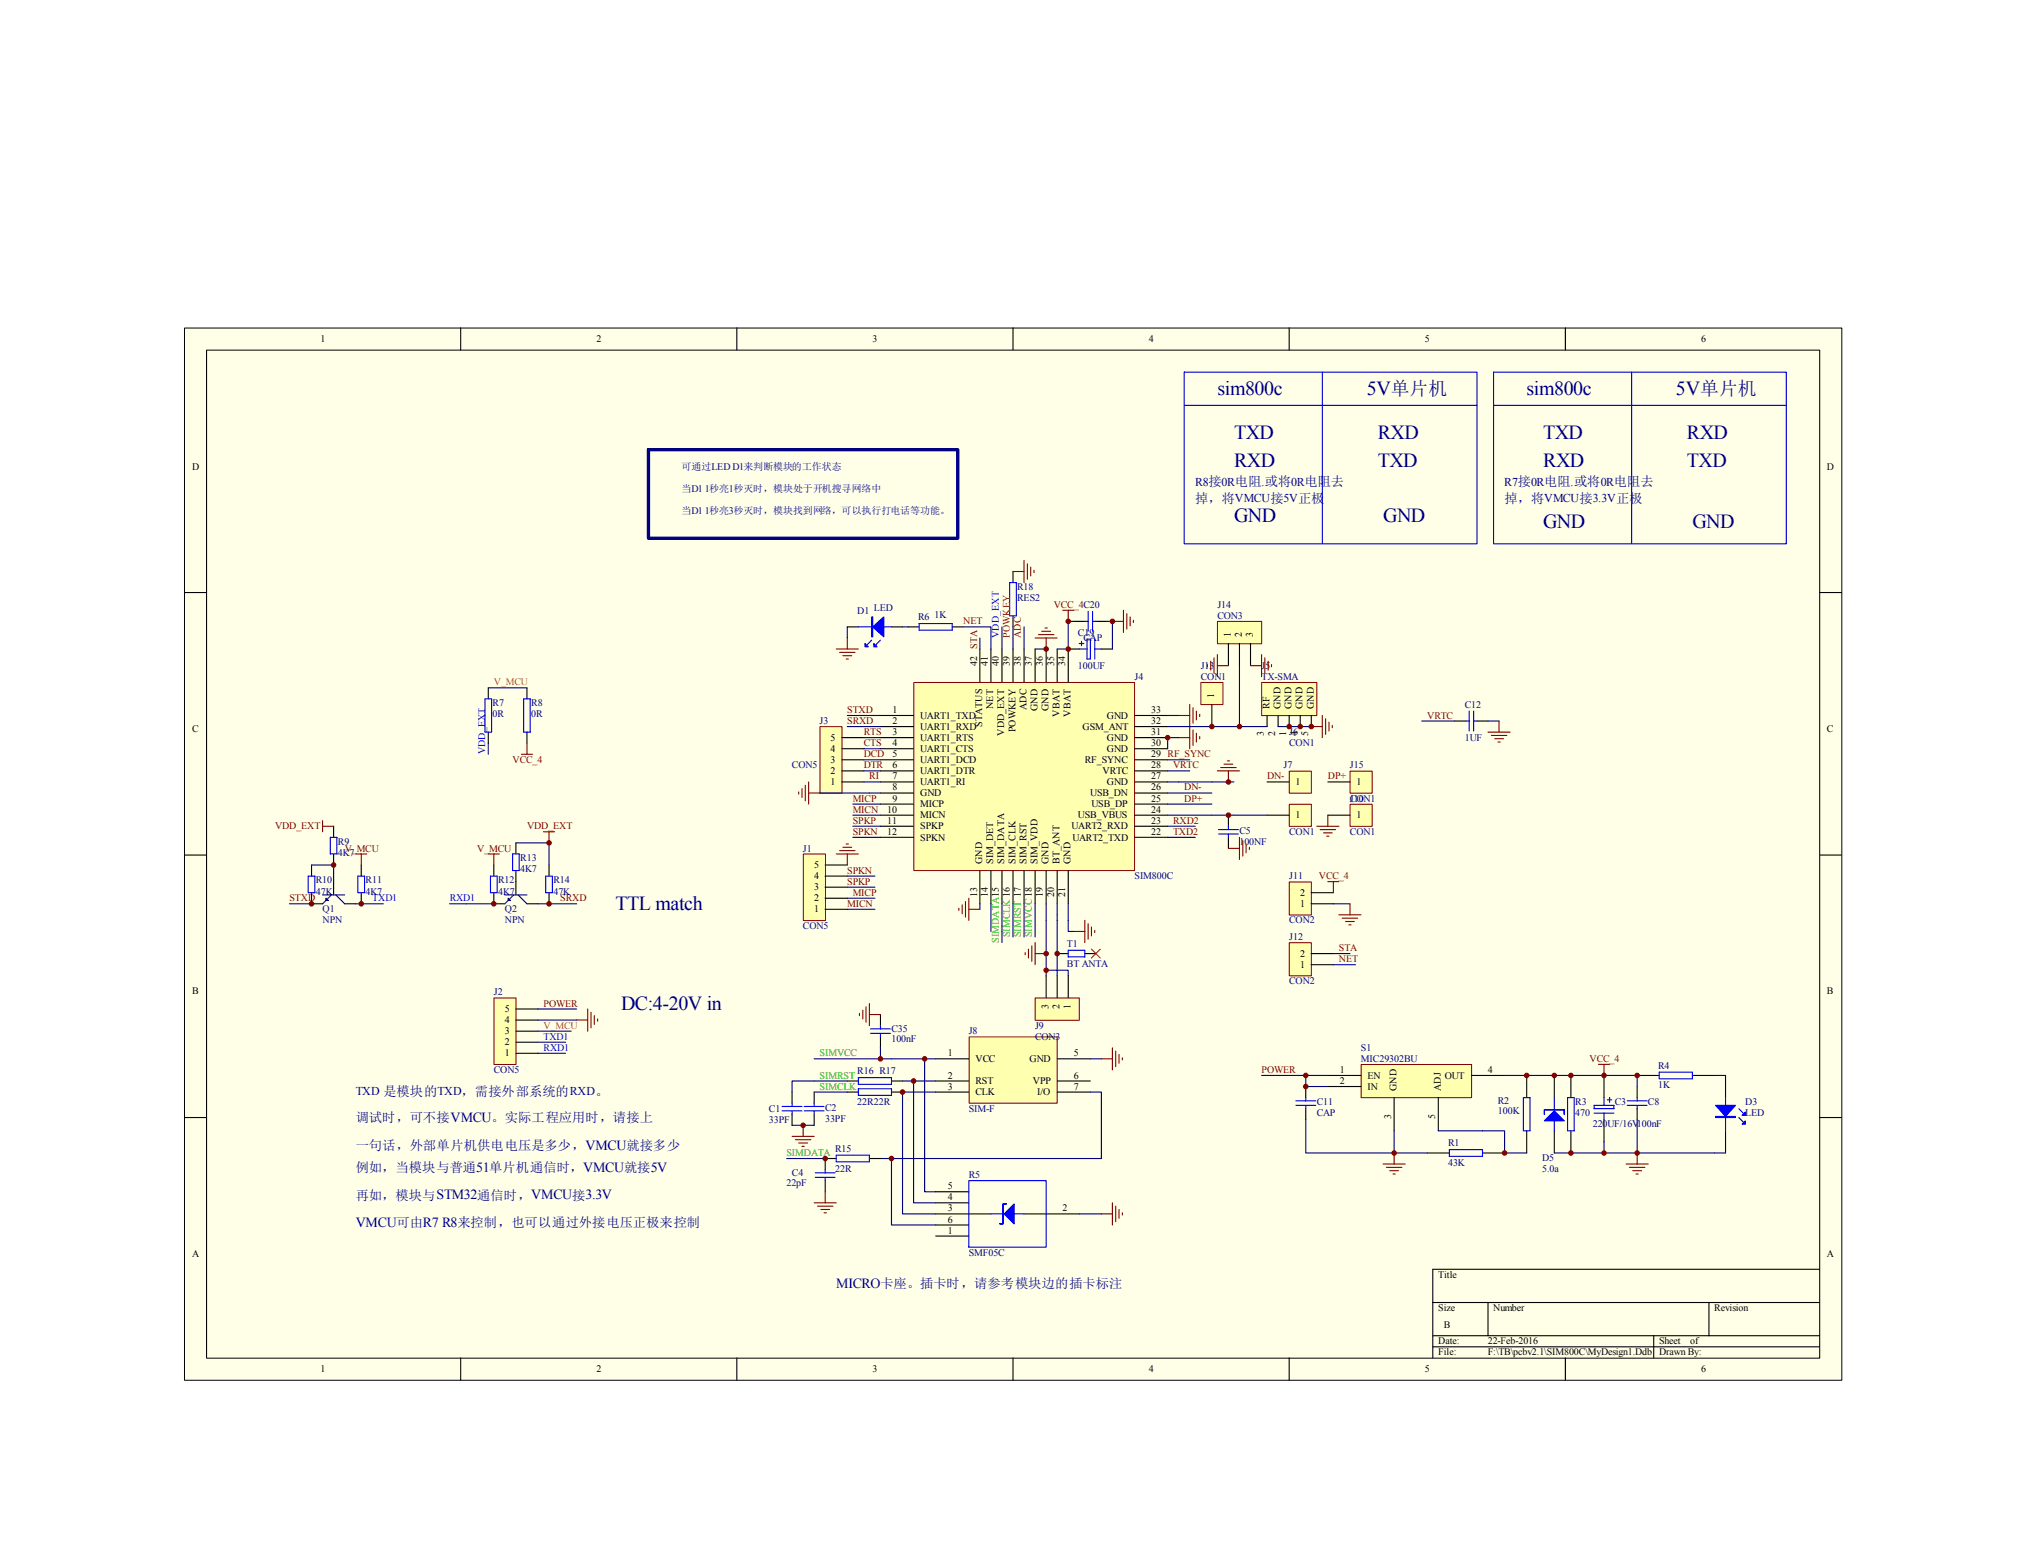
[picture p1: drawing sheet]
<svg xmlns="http://www.w3.org/2000/svg" width="279mm" height="216mm" viewBox="0 0 279 216" stroke-linecap="round" stroke-linejoin="round" font-family="sans-serif">
<path d="M25.4 45.3h228.6v145.1h-228.6z" fill="#ffffe8"/>
<path d="M25.4 45.3h228.6v145.1h-228.6zM28.5 48.3h222.5v139.1h-222.5z" fill="none" stroke="#000" stroke-width=".14"/>
<g fill="none" stroke="#000" stroke-width=".15">
<path d="M63.5 45.2v3.1M101.6 45.2v3.1M139.7 45.2v3.1M177.8 45.2v3.1M215.9 45.2v3.1M25.4 81.7h3.1M250.9 81.7h3.1M25.4 118h3.1M250.9 118h3.1M25.4 154.2h3.1M250.9 154.2h3.1M197.6 179.7h53.3"/>
<path d="M205.2 179.7v4.6M235.7 179.7v4.6M250.9 175.1h-53.3v12.2M63.5 187.3v3.1M101.6 187.3v3.1M139.7 187.3v3.1M177.8 187.3v3.1M197.6 184.3h53.3M197.6 185.8h53.3M215.9 187.3v3.1M228.1 184.3v3"/>
</g>
<path d="M126.1 94.2h30.4v25.9h-30.4z" fill="#ffffb0"/>
<path d="M126 94.1h30.5v26h-30.5z" fill="none" stroke="#800000" stroke-width=".14"/>
<g fill="none" stroke="#000" stroke-width=".15">
<path d="M121.4 98.7h4.6M135.1 89.5v4.6M136.7 89.5v4.6M138.2 89.5v4.6M139.7 89.5v4.6M141.2 89.5v4.6M142.7 89.5v4.6M144.3 89.5v4.6M145.8 89.5v4.6M147.3 89.5v4.6M156.5 98.7h4.5M121.4 100.2h4.6"/>
<path d="M121.4 101.8h4.6M121.4 103.3h4.6M121.4 104.8h4.6M121.4 106.3h4.6M121.4 107.9h4.6M121.4 109.4h4.6M121.4 110.9h4.6M121.4 112.5h4.6M121.4 114h4.6M121.4 115.5h4.6M156.5 100.2h4.5M156.5 101.8h4.5"/>
<path d="M156.5 103.3h4.5M156.5 104.8h4.5M156.5 106.3h4.5M156.5 107.9h4.5M156.5 109.4h4.5M156.5 110.9h4.5M156.5 112.5h4.5M156.5 114h4.5M156.5 115.5h4.5M121.4 140v1.5M135.1 120.1v4.6M136.7 120.1v4.6"/>
<path d="M138.2 120.1v4.6M139.7 120.1v4.6M141.2 120.1v4.6M142.7 120.1v4.6M144.3 120.1v4.6M145.8 120.1v4.6M147.3 120.1v4.6M113.8 159.8v1.6M121.4 143v1.5M113.8 162.9v1.5M129 167.5h7.7M129 170.5h4.6"/>
<path d="M129 169h4.6M129 165.9h4.6M129 164.4h4.6M141.2 167.5h7.6"/>
</g>
<path d="M120 141.9h2.8M120 142.6h2.8M121.4 141.5v.4M121.4 142.6v.4M112.4 161.8h2.8M112.4 162.4h2.8M113.8 161.4v.4M113.8 162.4v.5M133.6 162.9h10.7v9.1h-10.7zM136.7 167.5h4.5" fill="none" stroke="#00f" stroke-width=".15"/>
<g fill="none" stroke="#800000" stroke-width=".15">
<path d="M118.5 139.8v.3M119 139.4v1.2M119.4 138.9v2.1M119.9 138.4v3.1M119.9 140h1.5M151.9 146.1h1.5M153.4 144.5v3.1M153.9 145v2.1M154.3 145.5v1.2M154.8 145.9v.3M112.3 165.9h3M112.7 166.4h2.2"/>
<path d="M113.2 166.9h1.2M113.6 167.3h.4M113.8 164.4v1.5M151.9 167.5h1.5M153.4 165.9v3.1M153.9 166.4v2.1M154.3 166.9v1.2M154.8 167.3v.3"/>
</g>
<path d="M112.3 146.1h16.7M121.4 144.5v1.6M124.5 150.7h4.5M124.5 149.1h4.5M150.4 146.1h1.5M148.8 167.5h3.1" fill="none" stroke="#000080" stroke-width=".15"/>
<g fill="#00f" stroke="#00f" stroke-width=".15">
<path d="M139.9 166.1v2.7l-1.4-1.3z"/>
<path d="M138.3 166.1h.5h-.5v2.7h-.4h.4z" fill-rule="evenodd"/>
</g>
<path d="M133.7 143.1h12.1v9.1h-12.1z" fill="#ffffb0"/>
<path d="M133.6 143h12.2v9.2h-12.2z" fill="none" stroke="#800000" stroke-width=".14"/>
<g fill="none" stroke="#000" stroke-width=".15">
<path d="M109.2 150.7v1.5M109.2 153.7v1.5M112.3 150.7v1.5M112.3 153.7v1.5M129 146.1h4.6M129 149.1h4.6M129 150.7h4.6M145.8 146.1h4.6M145.8 149.1h4.6M145.8 150.7h4.6M196.8 159.1h3.1M204.4 159.1h3.1"/>
<path d="M210.5 148.4v3M210.5 156v3.1M216.6 148.4v3M216.6 156v3.1M221.2 148.4v3M221.2 154.5v3M225.8 149.9v1.5M225.8 152.9v1.6M225.8 148.4h3M233.4 148.4h3M238 148.4v3M238 156v3.1"/>
</g>
<path d="M122.9 159.8v9.2h6.1M124.5 150.7v16.8h4.5M126 149.1v16.8h3M127.5 146.1v18.3h1.5M150.4 150.7h1.5v9.1h-30.5" fill="none" stroke="#000080" stroke-width=".15"/>
<g fill="none" stroke="#00f" stroke-width=".15">
<path d="M107.9 153.3h2.7M107.9 152.6h2.7M109.2 152.2v.4M109.2 153.3v.4M110.9 153.3h2.7M110.9 152.6h2.7M112.3 152.2v.4M112.3 153.3v.4M199.9 158.6h4.5v.9h-4.5zM210.1 151.4h.9v4.6h-.9zM216.2 151.4h.9v4.6h-.9zM219.8 152.5h2.8v.4h-2.8z"/>
<path d="M219.8 153.6h2.8M221.2 151.4v1.1M221.2 153.6v.9M221.7 151.7h.6M222 151.4v.6M224.4 152.5h2.7M224.4 151.9h2.7M225.8 151.4v.5M225.8 152.5v.4M228.8 147.9h4.6v.9h-4.6zM238 151.4v4.6M239.8 154.2l.6 .6"/>
<path d="M239.8 152.9l.6 .7"/>
</g>
<g fill="none" stroke="#800000" stroke-width=".15">
<path d="M109.2 156.8h3.1M109.7 157.2h2.1M110.1 157.7h1.3M110.6 158.1h.3M110.8 155.2v1.6M192.3 159.1v1.5M220.4 146.8h1.6M221.2 146.8v1.6M225.8 159.1v1.5M190.7 160.6h3.1M191.2 161h2.1M191.7 161.5h1.2"/>
<path d="M192.1 162h.3M224.3 160.6h3M224.7 161h2.1M225.2 161.5h1.2M225.6 162h.3"/>
</g>
<g fill="#00f" stroke="#00f" stroke-width=".15">
<path d="M236.6 152.5h2.7l-1.3 1.5z"/>
<path d="M240.2 155.1l.5-.5v.5z"/>
<path d="M240.2 153.9l.5-.5v.5z"/>
<path d="M236.6 154h2.7v.2h-2.7z" fill-rule="evenodd"/>
</g>
<path d="M187.7 146.9h15.2v4.5h-15.2z" fill="#ffffb0"/>
<path d="M187.7 146.9h15.2v4.5h-15.2z" fill="none" stroke="#800000" stroke-width=".14"/>
<g fill="none" stroke="#000" stroke-width=".15">
<path d="M139.7 78.8v1.6M139.7 85v1.5M200.6 99.5h1.6M203.7 99.5h1.5M169.4 112.5v1.5M169.4 115.5v1.5M113.8 159.8h1.5M116.8 149.1h1.6M116.8 150.7h1.6M119.9 159.8h1.5M122.9 149.1h1.6M122.9 150.7h1.6"/>
<path d="M180.1 149.9v1.5M180.1 152.9v1.6M183.1 148.4h4.6M183.1 149.9h4.6M192.3 151.4v4.6M198.4 151.4v4.6M202.9 148.4h4.6"/>
</g>
<g fill="none" stroke="#000080" stroke-width=".15">
<path d="M138.2 86.5v3M139.7 86.5v3M141.2 86.5v3M142.7 89.5h1.6M145.8 89.5h1.5M161 98.7h1.6M161 100.2h6.1M161 107.9h9.2M161 109.4h6.1M161 110.9h6.1M161 112.5h9.2M161 114h3.8"/>
<path d="M161 115.5h3.8M161 106.3h3.1M135.1 124.7v.7M136.7 124.7v3.8M138.2 124.7v5.3M139.7 124.7v4.6M141.2 124.7v4.6M142.7 124.7v4.6M144.3 124.7v6.9M145.8 124.7v6.9M147.3 124.7v3.8h.8M108.5 159.8h5.3"/>
<path d="M109.2 155.2h3.1M112.3 150.7h4.5M116.8 149.1h-7.6v1.6M174 148.4h9.1M180.1 154.5v4.6h16.7M180.1 148.4v1.5h3M192.3 156v3.1M198.4 156h9.1v3.1h3M207.5 148.4h18.3v1.5M216.6 159.1h21.4M221.2 157.5v1.6M225.8 154.5v4.6"/>
<path d="M236.4 148.4h1.6"/>
</g>
<g fill="none" stroke="#00f" stroke-width=".15">
<path d="M139.2 80.4h1v4.6h-1zM202.2 99.5h.4M202.6 98.1v2.7M203.2 99.5h.5M203.2 98.1v2.7M168 115.1h2.8M168 114.4h2.8M169.4 114v.4M169.4 115.1v.4M115.3 159.4h4.6v.9h-4.6zM118.4 148.7h4.5v.9h-4.5zM118.4 150.2h4.5v.9h-4.5z"/>
<path d="M178.7 152.5h2.7M178.7 151.9h2.7M180.1 151.4v.5M180.1 152.5v.4"/>
</g>
<g fill="none" stroke="#800000" stroke-width=".15">
<path d="M139.7 78.8h1.5M141.2 77.3v3.1M141.7 77.8v2.1M142.1 78.2v1.3M142.6 78.7v.3M142.7 88h3.1M143.2 87.6h2.1M143.7 87.1h1.2M144.1 86.6h.3M144.3 88v1.5M162.6 98.7h1.5M164.1 97.2v6.1"/>
<path d="M164.5 97.6v2.2M165 98.1v1.2M165.4 98.6v.3M206.7 99.5v1.5M162.6 101.8h1.5M164.5 100.7v2.1M165 101.2v1.2M165.4 101.6v.3M167.9 106.3h3M168.3 105.9h2.2M168.8 105.4h1.2M169.3 105h.3"/>
<path d="M169.4 106.3v1.6M169.4 117h1.5M170.9 115.5v3.1M171.4 116v2.1M171.8 116.4v1.3M172.3 116.9v.3M205.2 101h3.1M205.7 101.5h2.1M206.1 101.9h1.2M206.6 102.4h.3M132.2 125.3v.3M132.7 124.8v1.3"/>
<path d="M133.1 124.4v2.1M133.6 123.9v3.1M133.6 125.4h1.5M141.4 131.4v.3M141.8 130.9v1.3M142.3 130.5v2.1M142.7 130v3.1M142.7 131.6h1.6M148.1 128.5h1.5M149.6 127v3M150.1 127.4v2.2M150.5 127.9v1.2"/>
<path d="M151 128.3v.4"/>
</g>
<path d="M113.1 100.3h3v9.1h-3z" fill="#ffffb0"/>
<path d="M113.1 100.2h3v9.2h-3z" fill="none" stroke="#800000" stroke-width=".14"/>
<g fill="none" stroke="#000" stroke-width=".15">
<path d="M67.3 94.9v1.5M72.7 94.9v1.5M116.8 86.5h1.6M122.9 86.5h1.6M125.2 86.5h1.6M131.3 86.5h1.5M147.3 89.5h1.5M148.1 85.7h1.5M151.1 85.7h1.6M151.9 89.5h1.5M67.3 101v1.5M72.7 101v1.5"/>
<path d="M116.1 107.9h3M116.1 106.3h3M116.1 104.8h3M116.1 103.3h3M116.1 101.8h3M214.3 148.4v3M214.3 156v3.1"/>
</g>
<g fill="none" stroke="#000080" stroke-width=".15">
<path d="M67.3 94.9h5.4M116.8 86.5v1.5M124.5 86.5h.7M132.8 86.5h3.9v3M148.1 85.7h-.8v3.8M152.7 85.7h.7v3.8M196.1 99.5h4.5M205.2 99.5h1.5M67.3 102.5v1.6M113 109.4h8.4M117.6 110.9h3.8M117.6 112.5h3.8"/>
<path d="M117.6 114h3.8M117.6 115.5h3.8M119.1 101.8h2.3M119.1 103.3h2.3M119.1 104.8h2.3M119.1 106.3h2.3M119.1 107.9h2.3M161 104.8h3.1M162.6 101.8h-1.6v1.5M214.3 159.1h2.3"/>
</g>
<g fill="none" stroke="#800000" stroke-width=".15">
<path d="M115.3 89.5h3.1M115.8 90h2.1M116.2 90.5h1.3M116.7 90.9h.3M116.8 88v1.5M146.6 84.2h1.5M147.3 84.2v1.5M153.4 85.7h1.5M154.9 84.2v3M155.4 84.6v2.2M155.9 85.1v1.2M156.3 85.6v.3"/>
<path d="M182.4 98.7v3.1M182.8 99.2v2.1M183.3 99.6v1.2M71.9 104.1h1.5M72.7 102.5v1.6M110.1 109.2v.4M110.6 108.8v1.2M111.1 108.3v2.2M111.5 107.9v3M111.5 109.4h1.5M180.8 100.2h1.6M183.7 100.1v.3"/>
<path d="M184.6 126.2h3.1M185.1 126.7h2.1M185.6 127.1h1.2M186 127.6h.3M186.2 124.7v1.5"/>
</g>
<g fill="none" stroke="#00f" stroke-width=".15">
<path d="M66.9 96.4h.9v4.6h-.9zM72.2 96.4h.9v4.6h-.9zM118.4 86.5h4.5M120.2 88.3l-.6 .6M121.4 88.3l-.6 .6M126.8 86h4.5v.9h-4.5zM148.8 88.8h.6M148.8 89.5h1.1M149.1 88.5v.6M149.6 85.7h.5M149.9 88.2h.5v2.7h-.5zM150.1 84.3v2.8"/>
<path d="M150.7 85.7h.4M150.7 84.3v2.8M151 89.5h.9M151 88.2v2.7M214.3 151.4v4.6"/>
</g>
<g fill="#00f" stroke="#00f" stroke-width=".15">
<path d="M120.4 86.5l1.5-1.4v2.8z"/>
<path d="M119.3 88.8l.4 .4h-.4z"/>
<path d="M120.5 88.8l.5 .4h-.5z"/>
<path d="M214.3 153.3l1.4 1.3h-2.7z"/>
<path d="M120.2 85.1h.2v2.8h-.2z" fill-rule="evenodd"/>
<path d="M213 153.1h2.7v.6v-.6h-2.7v.6z" fill-rule="evenodd"/>
</g>
<g fill="#800000" stroke="#800000" stroke-width=".15">
<circle cx="169.4" cy="107.9" r=".31"/>
<circle cx="169.4" cy="112.5" r=".31"/>
<circle cx="161" cy="101.8" r=".31"/>
<circle cx="144.3" cy="89.5" r=".31"/>
<circle cx="147.3" cy="85.7" r=".31"/>
<circle cx="153.4" cy="85.7" r=".31"/>
<circle cx="113.8" cy="159.8" r=".31"/>
<circle cx="121.4" cy="146.1" r=".31"/>
<circle cx="124.5" cy="150.7" r=".31"/>
<circle cx="126" cy="149.1" r=".31"/>
<circle cx="127.5" cy="146.1" r=".31"/>
<circle cx="122.9" cy="159.8" r=".31"/>
<circle cx="110.8" cy="155.2" r=".31"/>
<circle cx="225.8" cy="148.4" r=".31"/>
<circle cx="210.5" cy="148.4" r=".31"/>
<circle cx="207.5" cy="159.1" r=".31"/>
<circle cx="216.6" cy="159.1" r=".31"/>
<circle cx="216.6" cy="148.4" r=".31"/>
<circle cx="192.3" cy="159.1" r=".31"/>
<circle cx="225.8" cy="159.1" r=".31"/>
<circle cx="221.2" cy="159.1" r=".31"/>
<circle cx="180.1" cy="149.9" r=".31"/>
<circle cx="180.1" cy="148.4" r=".31"/>
<circle cx="214.3" cy="148.4" r=".31"/>
</g>
<path d="M68.2 137.7h3v9.2h-3z" fill="#ffffb0"/>
<path d="M68.1 137.7h3.1v9.2h-3.1z" fill="none" stroke="#800000" stroke-width=".14"/>
<path d="M71.1 139.2h3.1M71.1 145.3h3.1M71.1 143.8h3.1M71.1 142.3h3.1M71.1 140.7h3.1" fill="none" stroke="#000" stroke-width=".15"/>
<path d="M74.2 139.2h5.3M74.2 140.7h5.3M74.2 142.3h4.6M74.2 143.8h3.8M74.2 145.3h3.8" fill="none" stroke="#000080" stroke-width=".15"/>
<path d="M81 139.2v3.1M81.5 139.7v2.1M79.5 140.7h1.5M82 140.1v1.2M82.4 140.6v.3" fill="none" stroke="#800000" stroke-width=".15"/>
<path d="M110.8 117.9h3v9.1h-3z" fill="#ffffb0"/>
<path d="M110.8 117.8h3v9.2h-3z" fill="none" stroke="#800000" stroke-width=".14"/>
<path d="M113.8 119.3h3M113.8 125.4h3M113.8 123.9h3M113.8 122.4h3M113.8 120.9h3" fill="none" stroke="#000" stroke-width=".15"/>
<path d="M115.3 117.8h3.1M115.8 117.3h2.1M116.2 116.9h1.3M116.7 116.4h.3M116.8 117.8v1.5M183.1 121.6h1.5M183.9 121.6v1.6" fill="none" stroke="#800000" stroke-width=".15"/>
<path d="M177.8 106.4h3v3h-3z" fill="#ffffb0"/>
<path d="M177.8 106.4h3v3h-3z" fill="none" stroke="#800000" stroke-width=".14"/>
<path d="M174.7 107.9h3.1" fill="none" stroke="#000" stroke-width=".15"/>
<path d="M186.2 106.4h3v3h-3z" fill="#ffffb0"/>
<path d="M186.2 106.4h3v3h-3z" fill="none" stroke="#800000" stroke-width=".14"/>
<path d="M183.1 107.9h3.1" fill="none" stroke="#000" stroke-width=".15"/>
<path d="M177.8 111h3v3h-3z" fill="#ffffb0"/>
<path d="M177.8 111h3v3h-3z" fill="none" stroke="#800000" stroke-width=".14"/>
<path d="M174.7 112.5h3.1" fill="none" stroke="#000" stroke-width=".15"/>
<path d="M186.2 111h3v3h-3z" fill="#ffffb0"/>
<path d="M186.2 111h3v3h-3z" fill="none" stroke="#800000" stroke-width=".14"/>
<path d="M183.1 112.5h3.1" fill="none" stroke="#000" stroke-width=".15"/>
<path d="M170.2 112.5h4.5" fill="none" stroke="#000080" stroke-width=".15"/>
<path d="M181.6 114h3M182.1 114.4h2.1M182.5 114.9h1.2M183 115.4h.3M183.1 112.5v1.5" fill="none" stroke="#800000" stroke-width=".15"/>
<path d="M174 94.2h7.6v4.5h-7.6z" fill="#ffffb0"/>
<path d="M174 94.1h7.6v4.6h-7.6z" fill="none" stroke="#800000" stroke-width=".14"/>
<path d="M174.7 98.7v1.5M176.3 98.7v1.5M177.8 98.7v1.5M179.3 98.7v1.5M180.8 98.7v1.5M145.8 131.6h1.5M149.6 131.6h1.5" fill="none" stroke="#000" stroke-width=".15"/>
<path d="M176.3 100.2h4.5M116.8 125.4h3.9M116.8 120.9h3.9M116.8 122.4h3.9M116.8 123.9h3.9M183.9 131.6h2.3M183.9 124.7h2.3M183.9 133.1h3" fill="none" stroke="#000080" stroke-width=".15"/>
<g fill="#800000" stroke="#800000" stroke-width=".15">
<circle cx="180.8" cy="100.2" r=".31"/>
<circle cx="177.8" cy="100.2" r=".31"/>
<circle cx="179.3" cy="100.2" r=".31"/>
<circle cx="147.3" cy="89.5" r=".31"/>
</g>
<path d="M147.3 131.1h2.3v.9h-2.3z" fill="none" stroke="#00f" stroke-width=".15"/>
<path d="M150.5 130.9l1.2 1.3M151.7 130.9l-1.2 1.3" fill="none" stroke="#f00" stroke-width=".15"/>
<path d="M67.3 117.8h1.6M68.1 117.8v1.5" fill="none" stroke="#800000" stroke-width=".15"/>
<path d="M177.8 121.7h3v4.5h-3z" fill="#ffffb0"/>
<path d="M177.8 121.7h3v4.5h-3z" fill="none" stroke="#800000" stroke-width=".14"/>
<path d="M180.8 124.7h3.1M180.8 123.2h3.1" fill="none" stroke="#000" stroke-width=".15"/>
<path d="M177.8 130.1h3v4.5h-3z" fill="#ffffb0"/>
<path d="M177.8 130h3v4.6h-3z" fill="none" stroke="#800000" stroke-width=".14"/>
<path d="M180.8 133.1h3.1M180.8 131.6h3.1" fill="none" stroke="#000" stroke-width=".15"/>
<path d="M167.1 100.2h7.6" fill="none" stroke="#000080" stroke-width=".15"/>
<path d="M165.7 94.2h3v3h-3z" fill="#ffffb0"/>
<path d="M165.6 94.1h3.1v3.1h-3.1z" fill="none" stroke="#800000" stroke-width=".14"/>
<path d="M167.1 97.2v3" fill="none" stroke="#000" stroke-width=".15"/>
<path d="M167.9 85.8h6.1v3h-6.1z" fill="#ffffb0"/>
<path d="M167.9 85.7h6.1v3.1h-6.1z" fill="none" stroke="#800000" stroke-width=".14"/>
<g fill="none" stroke="#000" stroke-width=".15">
<path d="M169.4 88.8v3M170.9 88.8v3M172.5 88.8v3M43 119.3v1.6M46 114v1.5M46 117.8v1.5M49.8 119.3v1.6M68.1 119.3v1.6M71.1 116.3v1.5M75.7 119.3v1.6M43 123.2v1.5h1.5M46 121.6v1.9"/>
<path d="M47.5 124.7h1.6M49.8 123.2v1.5M68.1 123.2v1.5h1.5M71.1 120.1v3.4M72.7 124.7h1.5M75.7 123.2v1.5"/>
</g>
<g fill="#800000" stroke="#800000" stroke-width=".15">
<circle cx="167.1" cy="100.2" r=".31"/>
<circle cx="170.9" cy="100.2" r=".31"/>
<circle cx="221.2" cy="148.4" r=".31"/>
<circle cx="75.7" cy="116.3" r=".31"/>
<circle cx="75.7" cy="124.7" r=".31"/>
<circle cx="49.8" cy="124.7" r=".31"/>
<circle cx="46" cy="119.3" r=".31"/>
</g>
<path d="M116.8 98.7h4.6M135.1 88v1.5M170.9 91.8v8.4M43 119.3h3v2.3M71.1 116.3h4.6v3M116.8 100.2h4.6M39.9 124.7h3.1M49.1 124.7h3.8M62 124.7h6.1M74.2 124.7h5.3" fill="none" stroke="#000080" stroke-width=".15"/>
<g fill="none" stroke="#800000" stroke-width=".15">
<path d="M166.5 91.7v.3M167 91.2v1.2M167.4 90.8v2.1M167.9 90.3v3.1M167.9 91.8h1.5M172.5 91.8h1.5M174 90.3v3.1M174.4 90.8v2.1M174.9 91.2v1.2M175.3 91.7v.3M44.5 113.2v1.5M44.5 114h1.5"/>
<path d="M49.1 117.8h1.5M49.8 117.8v1.5M75 114.7h1.5M75.7 114.7v1.6"/>
</g>
<path d="M163.3 51.3h40.4v23.7h-40.4zM163.3 55.9h40.4M182.4 51.3v23.7M206 51.3h40.3v23.7h-40.3zM206 55.9h40.3M225 51.3v23.7M45.6 115.5h.9v2.3h-.9zM70.7 117.8h.9v2.3h-.9zM42.5 120.9h.9v2.3h-.9zM49.4 120.9h.9v2.3h-.9zM67.6 120.9h1v2.3h-1zM75.3 120.9h.9v2.3h-.9z" fill="none" stroke="#00f" stroke-width=".15"/>
<path d="M89.4 62h42.7v12.3h-42.7z" fill="none" stroke="#000080" stroke-width=".46"/>
<path d="M44.5 123.5h3M44.9 123.9l.3 .3h-.3zM45.7 123.5l-1.2 1.2M46.3 123.5l1.2 1.2M69.6 123.5h3.1M70.1 123.9l.3 .3h-.3zM70.8 123.5l-1.2 1.2M71.5 123.5l1.2 1.2" fill="none" stroke="#11037f" stroke-width=".15"/>
<path d="M142.8 137.7h6v3.1h-6z" fill="#ffffb0"/>
<path d="M142.7 137.7h6.1v3.1h-6.1z" fill="none" stroke="#800000" stroke-width=".14"/>
<path d="M144.3 134.6v3.1M145.8 134.6v3.1M147.3 134.6v3.1" fill="none" stroke="#000" stroke-width=".15"/>
<path d="M144.3 134.6v-.7h3v.7M144.3 131.6v2.3M145.8 131.6v3" fill="none" stroke="#000080" stroke-width=".15"/>
<g fill="#800000" stroke="#800000" stroke-width=".15">
<circle cx="145.8" cy="131.6" r=".31"/>
<circle cx="144.3" cy="133.8" r=".31"/>
<circle cx="144.3" cy="131.6" r=".31"/>
<circle cx="43" cy="124.7" r=".31"/>
<circle cx="68.1" cy="124.7" r=".31"/>
</g>
<g font-size="2.8" fill="#000080">
<text x="167.9" y="54.5">sim800c</text>
<text x="188.5" y="54.5">5V单片机</text>
<text x="210.5" y="54.5">sim800c</text>
<text x="231.1" y="54.5">5V单片机</text>
<text x="170.2" y="60.6">TXD</text>
<text x="170.2" y="64.4">RXD</text>
<text x="190" y="60.6">RXD</text>
<text x="190" y="64.4">TXD</text>
<text x="212.8" y="60.6">TXD</text>
<text x="212.8" y="64.4">RXD</text>
<text x="232.6" y="60.6">RXD</text>
<text x="232.6" y="64.4">TXD</text>
<text x="170.2" y="72.1">GND</text>
<text x="190.8" y="72.1">GND</text>
<text x="212.8" y="72.8">GND</text>
<text x="233.4" y="72.8">GND</text>
<text x="84.9" y="125.5">TTL match</text>
<text x="85.6" y="139.3">DC:4-20V in</text>
</g>
<g font-size="1.9" fill="#000080">
<text x="49.1" y="169.3">VMCU可由R7 R8来控制，也可以通过外接电压正极来控制</text>
<text x="115.3" y="177.7">MICRO卡座。插卡时，请参考模块边的插卡标注</text>
</g>
<g font-size="1.8" fill="#000080">
<text x="164.8" y="69.4">掉，将VMCU接5V正极</text>
<text x="207.5" y="69.4">掉，将VMCU接3.3V正极</text>
<text x="49.1" y="154.8">调试时，可不接VMCU。实际工程应用时，请接上</text>
<text x="49.1" y="158.6">一句话，外部单片机供电电压是多少，VMCU就接多少</text>
<text x="49.1" y="161.7">例如，当模块与普通51单片机通信时，VMCU就接5V</text>
<text x="49.1" y="165.5">再如，模块与STM32通信时，VMCU接3.3V</text>
</g>
<g font-size="1.7" fill="#000080">
<text x="164.8" y="67">R8接0R电阻.或将0R电阻去</text>
<text x="207.5" y="67">R7接0R电阻.或将0R电阻去</text>
<text x="49.1" y="151">TXD 是模块的TXD，需接外部系统的RXD。</text>
</g>
<g font-size="1.4">
<text x="44.2" y="47.2">1</text>
<text x="82.2" y="47.2">2</text>
<text x="120.3" y="47.2">3</text>
<text x="158.4" y="47.2">4</text>
<text x="196.5" y="47.2">5</text>
<text x="234.6" y="47.2">6</text>
<text x="26.5" y="64.8">D</text>
<text x="251.9" y="64.8">D</text>
<text x="169.7" y="87.8" transform="rotate(-90 169.7 87.8)">1</text>
<text x="171.3" y="87.8" transform="rotate(-90 171.3 87.8)">2</text>
<text x="172.8" y="87.8" transform="rotate(-90 172.8 87.8)">3</text>
<text x="134.7" y="91.8" transform="rotate(-90 134.7 91.8)">42 STA</text>
<text x="136.2" y="91.8" transform="rotate(-90 136.2 91.8)">41</text>
<text x="137.7" y="91.8" transform="rotate(-90 137.7 91.8)">40</text>
<text x="139.3" y="91.8" transform="rotate(-90 139.3 91.8)">39</text>
<text x="140.8" y="91.8" transform="rotate(-90 140.8 91.8)">38</text>
<text x="142.3" y="91.8" transform="rotate(-90 142.3 91.8)">37</text>
<text x="143.8" y="91.8" transform="rotate(-90 143.8 91.8)">36</text>
<text x="145.4" y="91.8" transform="rotate(-90 145.4 91.8)">35</text>
<text x="146.9" y="91.8" transform="rotate(-90 146.9 91.8)">34</text>
<text x="26.5" y="101">C</text>
<text x="123.1" y="98.4">1</text>
<text x="123.1" y="99.9">2</text>
<text x="123.1" y="101.4">3</text>
<text x="126.9" y="99.1">UART1_TXD</text>
<text x="126.9" y="100.7">UART1_RXD</text>
<text x="135.5" y="100.2" transform="rotate(-90 135.5 100.2)">STATUS</text>
<text x="137" y="97.8" transform="rotate(-90 137 97.8)">NET</text>
<text x="138.5" y="101.5" transform="rotate(-90 138.5 101.5)">VDD_EXT</text>
<text x="140" y="101" transform="rotate(-90 140 101)">POWKEY</text>
<text x="141.5" y="98" transform="rotate(-90 141.5 98)">ADC</text>
<text x="143.1" y="98.1" transform="rotate(-90 143.1 98.1)">GND</text>
<text x="144.6" y="98.1" transform="rotate(-90 144.6 98.1)">GND</text>
<text x="146.1" y="98.9" transform="rotate(-90 146.1 98.9)">VBAT</text>
<text x="147.6" y="98.9" transform="rotate(-90 147.6 98.9)">VBAT</text>
<text x="149.3" y="100.7">GSM_ANT</text>
<text x="152.6" y="99.1">GND</text>
<text x="158.7" y="101.4">31</text>
<text x="158.7" y="99.9">32</text>
<text x="158.7" y="98.4">33</text>
<text x="167.5" y="96.3" transform="rotate(-90 167.5 96.3)">1</text>
<text x="174.3" y="101.6" transform="rotate(-90 174.3 101.6)">3</text>
<text x="175.1" y="97.8" transform="rotate(-90 175.1 97.8)">RF</text>
<text x="175.8" y="101.6" transform="rotate(-90 175.8 101.6)">2</text>
<text x="176.6" y="97.8" transform="rotate(-90 176.6 97.8)">GND</text>
<text x="177.4" y="101.6" transform="rotate(-90 177.4 101.6)">1</text>
<text x="178.1" y="97.8" transform="rotate(-90 178.1 97.8)">GND</text>
<text x="178.9" y="101.6" transform="rotate(-90 178.9 101.6)">4</text>
<text x="179.6" y="97.8" transform="rotate(-90 179.6 97.8)">GND</text>
<text x="180.4" y="101.6" transform="rotate(-90 180.4 101.6)">5</text>
<text x="181.2" y="97.8" transform="rotate(-90 181.2 97.8)">GND</text>
<text x="251.9" y="101">C</text>
<text x="114.5" y="106.8">2</text>
<text x="114.5" y="105.2">3</text>
<text x="114.5" y="103.7">4</text>
<text x="114.5" y="102.2">5</text>
<text x="123.1" y="103">4</text>
<text x="123.1" y="104.5">5</text>
<text x="123.1" y="106">6</text>
<text x="123.1" y="107.5">7</text>
<text x="126.9" y="102.2">UART1_RTS</text>
<text x="126.9" y="103.7">UART1_CTS</text>
<text x="126.9" y="105.2">UART1_DCD</text>
<text x="126.9" y="106.8">UART1_DTR</text>
<text x="149.6" y="105.2">RF_SYNC</text>
<text x="152" y="106.8">VRTC</text>
<text x="152.6" y="103.7">GND</text>
<text x="152.6" y="102.2">GND</text>
<text x="158.7" y="107.5">27</text>
<text x="158.7" y="106">28</text>
<text x="158.7" y="104.5">29 RF_SYNC</text>
<text x="158.7" y="103">30</text>
<text x="114.5" y="108.3">1</text>
<text x="122.3" y="112.1">10</text>
<text x="122.3" y="113.7">11</text>
<text x="123.1" y="109.1">8</text>
<text x="123.1" y="110.6">9</text>
<text x="126.9" y="108.3">UART1_RI</text>
<text x="126.9" y="109.8">GND</text>
<text x="126.9" y="111.3">MICP</text>
<text x="126.9" y="112.9">MICN</text>
<text x="148.7" y="112.9">USB_VBUS</text>
<text x="150.4" y="109.8">USB_DN</text>
<text x="150.5" y="111.3">USB_DP</text>
<text x="152.6" y="108.3">GND</text>
<text x="158.7" y="113.7">23</text>
<text x="158.7" y="112.1">24</text>
<text x="158.7" y="110.6">25</text>
<text x="158.7" y="109.1">26</text>
<text x="178.7" y="108.3">1</text>
<text x="178.7" y="112.9">1</text>
<text x="187.1" y="108.3">1</text>
<text x="187.1" y="112.9">1</text>
<text x="112.3" y="119.8">5</text>
<text x="122.3" y="115.2">12</text>
<text x="126.9" y="114.4">SPKP</text>
<text x="126.9" y="116">SPKN</text>
<text x="135.5" y="119.2" transform="rotate(-90 135.5 119.2)">GND</text>
<text x="137" y="119.2" transform="rotate(-90 137 119.2)">SIM_DET</text>
<text x="138.5" y="119.2" transform="rotate(-90 138.5 119.2)">SIM_DATA</text>
<text x="140" y="119.2" transform="rotate(-90 140 119.2)">SIM_CLK</text>
<text x="141.5" y="119.2" transform="rotate(-90 141.5 119.2)">SIM_RST</text>
<text x="143.1" y="119.2" transform="rotate(-90 143.1 119.2)">SIM_VDD</text>
<text x="144.6" y="119.2" transform="rotate(-90 144.6 119.2)">GND</text>
<text x="146.1" y="119.2" transform="rotate(-90 146.1 119.2)">BT_ANT</text>
<text x="147.6" y="119.2" transform="rotate(-90 147.6 119.2)">GND</text>
<text x="147.8" y="114.4">UART2_RXD</text>
<text x="147.9" y="116">UART2_TXD</text>
<text x="158.7" y="115.2">22</text>
<text x="112.3" y="125.9">1</text>
<text x="112.3" y="124.3">2</text>
<text x="112.3" y="122.8">3</text>
<text x="112.3" y="121.3">4</text>
<text x="134.7" y="123.8" transform="rotate(-90 134.7 123.8)">13</text>
<text x="136.2" y="123.8" transform="rotate(-90 136.2 123.8)">14</text>
<text x="143.8" y="123.8" transform="rotate(-90 143.8 123.8)">19</text>
<text x="145.4" y="123.8" transform="rotate(-90 145.4 123.8)">20</text>
<text x="146.9" y="123.8" transform="rotate(-90 146.9 123.8)">21</text>
<text x="179.3" y="125.1">1</text>
<text x="179.3" y="123.6">2</text>
<text x="179.3" y="132">2</text>
<text x="26.5" y="137.2">B</text>
<text x="179.3" y="133.5">1</text>
<text x="251.9" y="137.2">B</text>
<text x="69.6" y="142.7">3</text>
<text x="69.6" y="141.1">4</text>
<text x="69.6" y="139.6">5</text>
<text x="144.6" y="139.2" transform="rotate(-90 144.6 139.2)">3</text>
<text x="146.1" y="139.2" transform="rotate(-90 146.1 139.2)">2</text>
<text x="147.6" y="139.2" transform="rotate(-90 147.6 139.2)">1</text>
<text x="69.6" y="145.7">1</text>
<text x="69.6" y="144.2">2</text>
<text x="130.7" y="145.7">1</text>
<text x="130.7" y="148.8">2</text>
<text x="134.5" y="146.5">VCC</text>
<text x="134.5" y="149.6">RST</text>
<text x="142" y="146.5">GND</text>
<text x="142.4" y="149.6">VPP</text>
<text x="148.1" y="148.8">6</text>
<text x="148.1" y="145.7">5</text>
<text x="184.8" y="148">1</text>
<text x="184.8" y="149.6">2</text>
<text x="188.6" y="148.8">EN</text>
<text x="199.2" y="148.8">OUT</text>
<text x="205.2" y="148">4</text>
<text x="130.7" y="150.3">3</text>
<text x="134.5" y="151.1">CLK</text>
<text x="143" y="151.1">I/O</text>
<text x="148.1" y="150.3">7</text>
<text x="188.6" y="150.3">IN</text>
<text x="191.8" y="154.3" transform="rotate(-90 191.8 154.3)">3</text>
<text x="192.6" y="150.5" transform="rotate(-90 192.6 150.5)">GND</text>
<text x="197.9" y="154.3" transform="rotate(-90 197.9 154.3)">5</text>
<text x="198.7" y="150.5" transform="rotate(-90 198.7 150.5)">ADJ</text>
<text x="130.7" y="167.1">3</text>
<text x="130.7" y="165.6">4</text>
<text x="130.7" y="164.1">5</text>
<text x="146.5" y="167.1">2</text>
<text x="26.5" y="173.4">A</text>
<text x="130.7" y="170.2">1</text>
<text x="130.7" y="168.7">6</text>
<text x="251.9" y="173.4">A</text>
<text x="198.4" y="176.3">Title</text>
<text x="198.4" y="180.9">Size</text>
<text x="198.4" y="185.5">Date:</text>
<text x="199.1" y="183.2">B</text>
<text x="205.2" y="185.5">22-Feb-2016</text>
<text x="205.9" y="180.9">Number</text>
<text x="228.8" y="185.5">Sheet</text>
<text x="233.1" y="185.5">of</text>
<text x="236.4" y="180.9">Revision</text>
<text x="44.2" y="189.3">1</text>
<text x="82.2" y="189.3">2</text>
<text x="120.3" y="189.3">3</text>
<text x="158.4" y="189.3">4</text>
<text x="196.5" y="189.3">5</text>
<text x="198.4" y="187">File:</text>
<text x="205.2" y="187">F:\TB\pcbv2.1\SIM800C\MyDesign1.Ddb</text>
<text x="228.8" y="187">Drawn By:</text>
<text x="234.6" y="189.3">6</text>
</g>
<g font-size="1.4" fill="#000080">
<text x="94" y="64.8">可通过LED D1来判断模块的工作状态</text>
<text x="94" y="67.8">当D1 1秒亮1秒灭时，模块处于开机搜寻网络中</text>
<text x="94" y="70.9">当D1 1秒亮3秒灭时，模块找到网络，可以执行打电话等功能。</text>
<text x="140.3" y="81.4">R18</text>
<text x="140.3" y="82.9">RES2</text>
<text x="167.9" y="83.9">J14</text>
<text x="118.2" y="84.8">D1</text>
<text x="120.5" y="84.3">LED</text>
<text x="126.6" y="85.5">R6</text>
<text x="128.9" y="85.2">1K</text>
<text x="148.7" y="87.7">C19</text>
<text x="149.4" y="88.4">CAP</text>
<text x="167.9" y="85.4">CON3</text>
<text x="148.7" y="92.2">100UF</text>
<text x="156.5" y="93.8">J4</text>
<text x="165.6" y="92.2">J13</text>
<text x="165.6" y="93.8">CON1</text>
<text x="174" y="92.2">J5</text>
<text x="174" y="93.8">TX-SMA</text>
<text x="67.9" y="97.5">R7</text>
<text x="67.9" y="99">0R</text>
<text x="73.3" y="97.5">R8</text>
<text x="73.3" y="99">0R</text>
<text x="113" y="99.9">J3</text>
<text x="177.8" y="101.4">J6</text>
<text x="202" y="97.6">C12</text>
<text x="109.2" y="106">CON5</text>
<text x="177" y="106">J7</text>
<text x="177.8" y="103">CON1</text>
<text x="186.2" y="106">J15</text>
<text x="202" y="102.2">1UF</text>
<text x="186.2" y="110.6">CON1</text>
<text x="186.2" y="110.6">J10</text>
<text x="46.6" y="116.5">R9</text>
<text x="46.6" y="118.1">4K7</text>
<text x="71.7" y="118.8">R13</text>
<text x="110.7" y="117.5">J1</text>
<text x="170.9" y="115">C5</text>
<text x="170.9" y="116.5">100NF</text>
<text x="177.8" y="115.2">CON1</text>
<text x="186.2" y="115.2">CON1</text>
<text x="43.6" y="121.9">R10</text>
<text x="43.6" y="123.4">47K</text>
<text x="44.5" y="125.9">Q1</text>
<text x="50.4" y="121.9">R11</text>
<text x="50.4" y="123.4">4K7</text>
<text x="68.7" y="121.9">R12</text>
<text x="68.7" y="123.4">4K7</text>
<text x="69.6" y="125.9">Q2</text>
<text x="71.7" y="120.4">4K7</text>
<text x="76.3" y="121.9">R14</text>
<text x="76.3" y="123.4">47K</text>
<text x="156.5" y="121.3">SIM800C</text>
<text x="177.8" y="121.3">J11</text>
<text x="44.5" y="127.4">NPN</text>
<text x="69.6" y="127.4">NPN</text>
<text x="110.7" y="128.1">CON5</text>
<text x="147.1" y="130.6">T1</text>
<text x="177.8" y="127.4">CON2</text>
<text x="177.8" y="129.7">J12</text>
<text x="68.1" y="137.3">J2</text>
<text x="147.1" y="133.4">BT ANTA</text>
<text x="177.8" y="135.8">CON2</text>
<text x="122.9" y="142.4">C35</text>
<text x="122.9" y="143.8">100nF</text>
<text x="133.6" y="142.7">J8</text>
<text x="142.7" y="141.9">J9</text>
<text x="142.7" y="143.4">CON3</text>
<text x="68.1" y="148">CON5</text>
<text x="118.2" y="148.2">R16 R17</text>
<text x="187.7" y="145">S1</text>
<text x="187.7" y="146.5">MIC29302BU</text>
<text x="228.7" y="147.4">R4</text>
<text x="106" y="153.4">C1</text>
<text x="106" y="154.9">33PF</text>
<text x="113.8" y="153.2">C2</text>
<text x="113.8" y="154.7">33PF</text>
<text x="118.2" y="152.4">22R22R</text>
<text x="133.6" y="153.4">SIM-F</text>
<text x="181.6" y="152.4">C11</text>
<text x="181.6" y="154">CAP</text>
<text x="206.6" y="152.3">R2</text>
<text x="206.6" y="153.7">100K</text>
<text x="217.2" y="152.4">R3</text>
<text x="217.2" y="154">470</text>
<text x="219.6" y="155.5">220UF/16V100nF</text>
<text x="222.7" y="152.4">C3</text>
<text x="227.3" y="152.4">C8</text>
<text x="228.7" y="150.2">1K</text>
<text x="240.7" y="152.4">D3</text>
<text x="240.7" y="154">LED</text>
<text x="115.2" y="158.9">R15</text>
<text x="115.2" y="161.6">22R</text>
<text x="199.7" y="158.1">R1</text>
<text x="199.7" y="160.9">43K</text>
<text x="212.7" y="160.1">D5</text>
<text x="212.7" y="161.6">5.0a</text>
<text x="108.4" y="163.6">22pF</text>
<text x="109.2" y="162.2">C4</text>
<text x="133.6" y="162.6">R5</text>
<text x="133.6" y="173.2">SMF05C</text>
</g>
<g font-size="1.4" fill="#800000">
<text x="145.3" y="83.9">VCC_4C20</text>
<text x="132.8" y="86.2">NET</text>
<text x="140.8" y="88" transform="rotate(-90 140.8 88)">ADC</text>
<text x="116.8" y="98.4">STXD</text>
<text x="116.8" y="99.9">SRXD</text>
<text x="119.1" y="101.4">RTS</text>
<text x="196.8" y="99.1">VRTC</text>
<text x="70.7" y="105.2">VCC_4</text>
<text x="119.1" y="103">CTS</text>
<text x="119.1" y="104.5">DCD</text>
<text x="119.1" y="106">DTR</text>
<text x="119.9" y="107.5">RI</text>
<text x="161.8" y="106">VRTC</text>
<text x="174.7" y="107.5">DN-</text>
<text x="183.1" y="107.5">DP+</text>
<text x="117.6" y="110.6">MICP</text>
<text x="117.6" y="112.1">MICN</text>
<text x="117.6" y="113.7">SPKP</text>
<text x="161.8" y="113.7">RXD2</text>
<text x="163.3" y="110.6">DP+</text>
<text x="163.3" y="109.1">DN-</text>
<text x="37.9" y="114.4">VDD_EXT</text>
<text x="47.5" y="117.5">V_MCU</text>
<text x="65.8" y="117.5">V_MCU</text>
<text x="72.7" y="114.4">VDD_EXT</text>
<text x="117.6" y="115.2">SPKN</text>
<text x="161.8" y="115.2">TXD2</text>
<text x="39.9" y="124.3">STXD</text>
<text x="77.3" y="124.3">SRXD</text>
<text x="116.8" y="125.1">MICN</text>
<text x="116.8" y="122">SPKP</text>
<text x="116.8" y="120.5">SPKN</text>
<text x="117.6" y="123.6">MICP</text>
<text x="181.9" y="121.3">VCC_4</text>
<text x="184.6" y="131.2">STA</text>
<text x="184.6" y="132.8">NET</text>
<text x="75" y="138.9">POWER</text>
<text x="174" y="148">POWER</text>
<text x="219.2" y="146.5">VCC_4</text>
</g>
<g font-size="1.4" fill="#00f">
<text x="137.7" y="88" transform="rotate(-90 137.7 88)">VDD_EXT</text>
<text x="66.9" y="104.1" transform="rotate(-90 66.9 104.1)">VDD_EXT</text>
<text x="51.3" y="124.3">TXD1</text>
<text x="62" y="124.3">RXD1</text>
<text x="75" y="143.4">TXD1</text>
<text x="75" y="145">RXD1</text>
</g>
<text font-size="1.4" fill="#bf0000" x="139.3" y="88" transform="rotate(-90 139.3 88)">POWKEY</text>
<g font-size="1.4" fill="#de4f16">
<text x="68.1" y="94.5">V_MCU</text>
<text x="75" y="141.9">V_MCU</text>
</g>
<g font-size="1.4" fill="#00bf00">
<text x="137.7" y="130.1" transform="rotate(-90 137.7 130.1)">SIMDATA15</text>
<text x="139.3" y="129.3" transform="rotate(-90 139.3 129.3)">SIMCLK 16</text>
<text x="140.8" y="129.3" transform="rotate(-90 140.8 129.3)">SIMRST 17</text>
<text x="142.3" y="129.3" transform="rotate(-90 142.3 129.3)">SIMVCC18</text>
<text x="113" y="145.7">SIMVCC</text>
<text x="113" y="148.8">SIMRST</text>
<text x="113" y="150.3">SIMCLK</text>
<text x="108.4" y="159.5">SIMDATA</text>
</g>
</svg>
